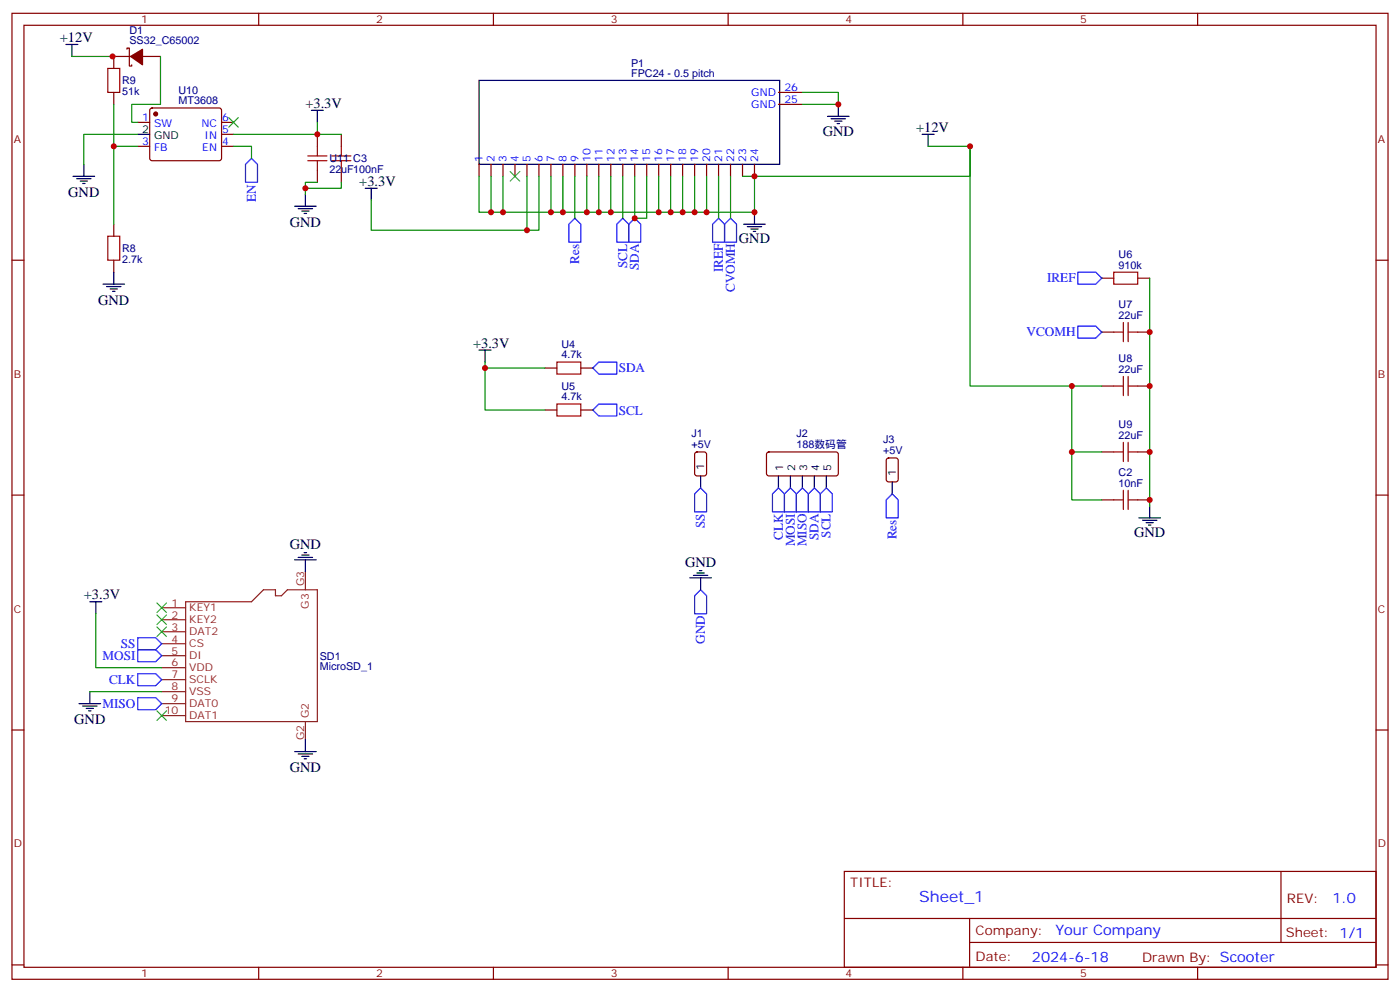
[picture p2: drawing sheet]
<svg xmlns="http://www.w3.org/2000/svg" width="412mm" height="292mm" viewBox="0 0 412 292" stroke-linecap="round" stroke-linejoin="round" font-family="sans-serif">
<g fill="none" stroke="#870000" stroke-width=".35">
<path d="M3.5 3.9h405.4v284.4h-405.4zM7.1 7.4h398.2v277.3h-398.2zM33.2 16.6h5.3M33.5 16.6v3.5M37.4 14.5v-.4h.7v5.3h.7v-.3M42 16.6h5.3M76.2 3.9v3.5M145.3 3.9v3.5M214.5 3.9v3.5M283.6 3.9v3.5M352.8 3.9v3.5M33.5 27.2v3.5"/>
<path d="M40.6 36h3.5M44.3 32l.5-.2h19.8l.5 .2 .2 .5-.1 14.4-.6 .4-20.1-.1-.4-.6v-14.1zM65.3 36h3.5M65.3 39.5h3.5M93.5 39.5v3.6M100.5 39.5v3.6M229.3 30.7h7.1M229.3 27.2h7.1M40.6 43.1h3.5M65.3 43.1h3.5M93.5 50.1v3.6M100.5 50.1v3.6"/>
<path d="M141.1 48.4v3.5M144.6 48.4v3.5M148.2 48.4v3.5M151.7 48.4v3.5M155.2 48.4v3.5M158.7 48.4v3.5M162.3 48.4v3.5M165.8 48.4v3.5M169.3 48.4v3.5M172.9 48.4v3.5M176.4 48.4v3.5M179.9 48.4v3.5"/>
<path d="M183.4 48.4v3.5M187 48.4v3.5M190.5 48.4v3.5M194 48.4v3.5M197.6 48.4v3.5M201.1 48.4v3.5M204.6 48.4v3.5M208.1 48.4v3.5M211.7 48.4v3.5M215.2 48.4v3.5M218.7 48.4v3.5M222.2 48.4v3.5"/>
<path d="M3.5 76.6h3.6M33.5 66v3.5M33.5 76.6v3.5M405.3 76.6h3.6M324.6 81.9h3.5M324.6 97.8h3.5M335.1 81.9h3.6M335.1 97.8h3.6M160.5 108.3h3.5M171.1 108.3h3.5M324.6 113.6h3.5M335.1 113.6h3.6"/>
<path d="M160.5 120.7h3.5M171.1 120.7h3.5M204.8 133.2l.5-.2h2.1l.7 .5v5.9l-.4 .6-2.4 .1-.6-.5-.1-5.9zM226 133.2l.5-.2 20 .1 .4 .6v6l-.7 .4-20-.1-.4-.6v-5.7zM261.3 135l.5-.2h2.1l.6 .4 .1 5.9-.5 .7-2.3 .1-.7-.5v-5.9zM324.6 133h3.5M335.1 133h3.6M3.5 145.7h3.6M324.6 147.1h3.5M335.1 147.1h3.6M405.3 145.7h3.6M3.5 214.9h3.6"/>
<path d="M405.3 214.9h3.6M248.7 256.5h156.6v28.2h-156.6zM377.3 256.5v20.9M248.7 270.4h156.5M285.6 277.4h119.6M285.6 270.4v14.1M3.5 284h3.6M76.2 284.7v3.6M145.3 284.7v3.6M214.5 284.7v3.6M283.6 284.7v3.6M352.8 284.7v3.6"/>
<path d="M405.3 284h3.6"/>
</g>
<g fill="none" stroke="#000" stroke-width=".35">
<path d="M19.4 13.1h3.5M21.2 13.1v3.5M40.6 39.5h3.5M91.7 32.5h3.5M93.5 32.5v3.5M141.1 23.7h88.6v24.7h-88.6zM243.8 34.3h6.3M244.8 35h4.3M245.9 35.7h2.1M246.6 36.4h.7M246.9 30.7v3.6M271.6 39.5h3.6"/>
<path d="M273.4 39.5v3.6M21.5 51.9h6.4M22.6 52.6h4.2M23.6 53.3h2.2M24.3 54h.7M24.7 48.4v3.5M90 57.2v3.5M107.6 55.4h3.5M109.4 55.4v3.5M86.8 60.7h6.3M87.8 61.4h4.3M88.9 62.1h2.1"/>
<path d="M89.6 62.8h.7M219.1 66h6.3M220.1 66.7h4.3M221.2 67.4h2.1M221.9 68.1h.7M222.2 62.5v3.5M30.3 83.6h6.4M31.4 84.3h4.2M32.5 85.1h2.1M33.2 85.8h.7M33.5 80.1v3.5M141.1 103h3.5"/>
<path d="M142.9 103v3.6M206.4 140.1v3.5M229.3 140.1v3.5M232.8 140.1v3.5M236.4 140.1v3.5M239.9 140.1v3.5M243.4 140.1v3.5M262.8 141.9v3.5M335.5 152.4h6.3M336.5 153.1h4.3M337.6 153.8h2.1M338.3 154.6h.7"/>
<path d="M338.7 148.9v3.5M26.5 177.1h3.5M28.2 177.1v3.6M86.8 164.8h6.3M87.8 164.1h4.3M88.9 163.4h2.1M89.6 162.7h.7M90 164.8v3.5M203.2 170.1h6.3M204.3 169.4h4.2M205.3 168.7h2.1M206 168h.7"/>
<path d="M206.4 170.1v3.5M23.3 207.1h6.3M24.3 207.8h4.3M25.4 208.5h2.1M26.1 209.2h.7M26.5 203.6v3.5M90 217.7v3.5M86.8 221.2h6.3M87.8 221.9h4.3M88.9 222.6h2.1M89.6 223.3h.7"/>
</g>
<g fill="none" stroke="#008700" stroke-width=".35">
<path d="M21.2 16.6h12.3M47.3 16.6v14.1h-8.5v5.3h1.8M33.5 30.7v12.4M40.6 39.5h-15.9v8.9M93.5 36v3.5h-24.7M93.5 39.5h7M236.4 27.2h10.5v3.5h-10.5M40.6 43.1h-7.1v22.9M68.8 43.1h5.3v3.5M93.5 53.7h-3.5v1.7M100.5 53.7v1.7h-10.5v1.8M141.1 51.9v10.6h3.5"/>
<path d="M144.6 51.9v10.6h3.6M148.2 51.9v10.6h14.1M155.2 51.9v15.9h-45.8v-8.9M158.7 51.9v15.9h-3.5M162.3 51.9v10.6h3.5M165.8 51.9v10.6h7.1M169.3 51.9v12.3M172.9 51.9v10.6h3.5M176.4 51.9v10.6h3.5M179.9 51.9v10.6h14.1M183.4 51.9v12.3M187 51.9v12.3h3.5v-12.3"/>
<path d="M194 51.9v10.6h3.6M197.6 51.9v10.6h3.5M201.1 51.9v10.6h3.5M204.6 51.9v10.6h3.5M208.1 51.9v10.6h14.1v-10.6M211.7 51.9v12.3M215.2 51.9v12.3M273.4 43.1h12.4v8.8h-67.1M285.8 43.1v70.5h38.8M338.7 81.9v67M142.9 106.6v1.7h17.6M142.9 108.3v12.4h17.6"/>
<path d="M315.7 113.6v19.4h8.9M315.7 133v14.1h8.9M28.2 180.7v15.8h19.4M26.5 203.6h21.1"/>
</g>
<path d="M67.4 34.6l2.8 2.8M70.2 34.6l-2.8 2.8M150.3 50.5l2.8 2.8M153.1 50.5l-2.8 2.8M46.2 177.5l2.8 2.8M49 177.5l-2.8 2.8M46.2 181l2.8 2.8M46.2 184.5l2.8 2.9M49 181l-2.8 2.8M49 184.5l-2.8 2.9M46.2 209.2l2.8 2.9M49 209.2l-2.8 2.9" fill="none" stroke="#3c3" stroke-width=".35"/>
<g fill="none" stroke="#00f" stroke-width=".35">
<path d="M74.1 46.6l1.7 1.8v5.3h-3.5v-5.3zM169.3 64.2l1.8 1.8v5.3h-3.5v-5.3zM183.4 64.2l1.8 1.8v5.3h-3.5v-5.3zM187 64.2l1.7 1.8v5.3h-3.5v-5.3zM211.7 64.2l1.7 1.8v5.3h-3.5v-5.3zM215.2 64.2l1.8 1.8v5.3h-3.6v-5.3zM317.5 80.1h5.3l1.8 1.8-1.8 1.7h-5.3zM317.5 96h5.3l1.8 1.8-1.8 1.7h-5.3zM174.6 108.3l1.8-1.7h5.3v3.5h-5.3zM174.6 120.7l1.8-1.8h5.3v3.5h-5.3zM206.4 143.6l1.7 1.8v5.3h-3.5v-5.3zM229.3 143.6l1.8 1.8v5.3h-3.6v-5.3z"/>
<path d="M232.8 143.6l1.8 1.8v5.3h-3.5v-5.3zM236.4 143.6l1.7 1.8v5.3h-3.5v-5.3zM239.9 143.6l1.8 1.8v5.3h-3.6v-5.3zM243.4 143.6l1.8 1.8v5.3h-3.5v-5.3zM262.8 145.4l1.8 1.7v5.3h-3.5v-5.3zM206.4 173.6l1.7 1.8v5.3h-3.5v-5.3zM40.6 198.3h5.3l1.7 1.8-1.7 1.7h-5.3zM40.6 191.2h5.3l1.7 1.8-1.7 1.8h-5.3zM40.6 187.7h5.3l1.7 1.8-1.7 1.7h-5.3zM40.6 205.4h5.3l1.7 1.7-1.7 1.8h-5.3z"/>
</g>
<g fill="none" stroke="#a10000" stroke-width=".35">
<path d="M31.7 20.1h3.6v7.1h-3.6zM90.7 47.3h5.6M90.7 45.9h5.6M93.5 43.1v2.8M93.5 47.3v2.8M97.7 47.3h5.7M97.7 45.9h5.7M100.5 43.1v2.8M100.5 47.3v2.8M31.7 69.5h3.6v7.1h-3.6zM328.1 80.1h7v3.5h-7zM328.1 97.8h2.8"/>
<path d="M330.9 94.9v5.7M332.3 97.8h2.8M332.3 94.9v5.7M164 106.6h7.1v3.5h-7.1zM164 118.9h7.1v3.5h-7.1zM328.1 113.6h2.8M330.9 110.8v5.7M332.3 110.8v5.7M332.3 113.6h2.8M328.1 133h2.8M330.9 130.2v5.7M332.3 130.2v5.7"/>
<path d="M332.3 133h2.8M328.1 147.1h2.8M330.9 144.3v5.7M332.3 144.3v5.7M332.3 147.1h2.8"/>
</g>
<g fill="none" stroke="#8c2424" stroke-width=".35">
<path d="M47.6 178.9h7.1M54.7 177.1h19.4l3.5-3.5h3.5v1.8h1.8l1.8-1.8h8.8v38.8h-38.8zM90 168.3v5.3M47.6 185.9h7.1M47.6 189.5h7.1M47.6 193h7.1M47.6 196.5h7.1M47.6 182.4h7.1M47.6 200.1h7.1M47.6 203.6h7.1M47.6 207.1h7.1M47.6 210.6h7.1"/>
<path d="M90 212.4v5.3"/>
</g>
<g fill="#870000" stroke="#870000" stroke-width=".35">
<path d="M38.5 16.6l3.5-2.1v4.6z"/>
<circle cx="45.9" cy="33.5" r=".53"/>
</g>
<g fill="#c00">
<circle cx="246.9" cy="30.7" r=".88"/>
<circle cx="222.3" cy="62.5" r=".88"/>
<circle cx="208.1" cy="62.5" r=".88"/>
<circle cx="204.6" cy="62.5" r=".88"/>
<circle cx="201.1" cy="62.5" r=".88"/>
<circle cx="197.6" cy="62.5" r=".88"/>
<circle cx="194" cy="62.5" r=".88"/>
<circle cx="179.9" cy="62.5" r=".88"/>
<circle cx="176.4" cy="62.5" r=".88"/>
<circle cx="172.9" cy="62.5" r=".88"/>
<circle cx="165.8" cy="62.5" r=".88"/>
<circle cx="162.3" cy="62.5" r=".88"/>
<circle cx="148.2" cy="62.5" r=".88"/>
<circle cx="144.6" cy="62.5" r=".88"/>
<circle cx="187" cy="64.2" r=".88"/>
<circle cx="155.2" cy="67.8" r=".88"/>
<circle cx="142.9" cy="108.3" r=".88"/>
<circle cx="338.7" cy="97.8" r=".88"/>
<circle cx="338.7" cy="113.6" r=".88"/>
<circle cx="338.7" cy="133" r=".88"/>
<circle cx="285.8" cy="43.1" r=".88"/>
<circle cx="315.7" cy="113.6" r=".88"/>
<circle cx="338.7" cy="147.1" r=".88"/>
<circle cx="315.7" cy="133" r=".88"/>
<circle cx="33.5" cy="43.1" r=".88"/>
<circle cx="33.2" cy="16.6" r=".88"/>
<circle cx="93.5" cy="39.5" r=".88"/>
<circle cx="90" cy="55.4" r=".88"/>
<circle cx="222.3" cy="51.9" r=".88"/>
</g>
<text font-size="4.6" fill="#00f" x="270.8" y="265.5">Sheet_1</text>
<g font-size="4.2">
<text x="17.6" y="12.4">+12V</text>
<text x="90" y="31.8">+3.3V</text>
<text x="242.4" y="39.9">GND</text>
<text x="269.9" y="38.8">+12V</text>
<text x="20.1" y="58">GND</text>
<text x="105.8" y="54.7">+3.3V</text>
<text x="85.4" y="66.8">GND</text>
<text x="217.7" y="71.6">GND</text>
<text x="28.9" y="89.7">GND</text>
<text x="139.3" y="102.3">+3.3V</text>
<text x="85.4" y="161.6">GND</text>
<text x="334.1" y="158.1">GND</text>
<text x="201.8" y="166.8">GND</text>
<text x="24.7" y="176.4">+3.3V</text>
<text x="21.9" y="213.2">GND</text>
<text x="85.4" y="227.3">GND</text>
</g>
<g font-size="4.2" fill="#00f">
<text x="392.5" y="265.8">1.0</text>
<text x="310.9" y="275.3">Your Company</text>
<text x="304" y="283.1">2024-6-18</text>
</g>
<g font-size="3.9" fill="#00f">
<text x="75.3" y="59.4" transform="rotate(-90 75.3 59.4)">EN</text>
<text x="170.6" y="77.6" transform="rotate(-90 170.6 77.6)">Res</text>
<text x="184.7" y="78.9" transform="rotate(-90 184.7 78.9)">SCL</text>
<text x="188.2" y="79.5" transform="rotate(-90 188.2 79.5)">SDA</text>
<text x="212.9" y="80.2" transform="rotate(-90 212.9 80.2)">IREF</text>
<text x="308.5" y="83.1">IREF</text>
<text x="216.4" y="86" transform="rotate(-90 216.4 86)">CVOMH</text>
<text x="302.4" y="99">VCOMH</text>
<text x="182.3" y="109.6">SDA</text>
<text x="182.3" y="122">SCL</text>
<text x="207.6" y="155.6" transform="rotate(-90 207.6 155.6)">SS</text>
<text x="230.6" y="158.9" transform="rotate(-90 230.6 158.9)">CLK</text>
<text x="234.1" y="160.8" transform="rotate(-90 234.1 160.8)">MOSI</text>
<text x="237.6" y="160.8" transform="rotate(-90 237.6 160.8)">MISO</text>
<text x="241.1" y="158.9" transform="rotate(-90 241.1 158.9)">SDA</text>
<text x="244.7" y="158.3" transform="rotate(-90 244.7 158.3)">SCL</text>
<text x="264.1" y="158.8" transform="rotate(-90 264.1 158.8)">Res</text>
<text x="35.6" y="190.7">SS</text>
<text x="207.6" y="189.5" transform="rotate(-90 207.6 189.5)">GND</text>
<text x="30.2" y="194.3">MOSI</text>
<text x="32.1" y="201.3">CLK</text>
<text x="30.2" y="208.4">MISO</text>
</g>
<g font-size="3.9" fill="#800">
<text x="250.5" y="261.1">TITLE:</text>
<text x="379.1" y="265.8">REV:</text>
<text x="287.4" y="275.3">Company:</text>
<text x="378.7" y="275.9">Sheet: 1/1</text>
<text x="287.4" y="283">Date:</text>
<text x="336.4" y="283.1">Drawn By: Scooter</text>
</g>
<g font-size="3.2" fill="#000080">
<text x="38.1" y="10">D1</text>
<text x="38.1" y="13.1">SS32_C65002</text>
<text x="185.9" y="22.6">FPC24 - 0.5 pitch</text>
<text x="185.9" y="19.6">P1</text>
<text x="36" y="28">51k</text>
<text x="36" y="24.8">R9</text>
<text x="52.6" y="27.7">U10</text>
<text x="52.6" y="30.7">MT3608</text>
<text x="97" y="47.8">U11 C3</text>
<text x="97" y="50.9">22uF100nF</text>
<text x="36" y="77.4">2.7k</text>
<text x="36" y="74.2">R8</text>
<text x="329.5" y="75.9">U6</text>
<text x="329.5" y="79.1">910k</text>
<text x="329.5" y="93.9">22uF</text>
<text x="329.5" y="90.7">U7</text>
<text x="165.4" y="105.5">4.7k</text>
<text x="165.4" y="102.5">U4</text>
<text x="329.5" y="106.6">U8</text>
<text x="329.5" y="109.7">22uF</text>
<text x="165.4" y="117.9">4.7k</text>
<text x="165.4" y="114.8">U5</text>
<text x="329.5" y="126">U9</text>
<text x="203.7" y="132">+5V</text>
<text x="203.7" y="128.8">J1</text>
<text x="234.6" y="132">188数码管</text>
<text x="234.6" y="128.8">J2</text>
<text x="260.2" y="130.5">J3</text>
<text x="329.5" y="129.2">22uF</text>
<text x="260.2" y="133.7">+5V</text>
<text x="329.5" y="143.3">10nF</text>
<text x="329.5" y="140.1">C2</text>
<text x="94.2" y="197.3">MicroSD_1</text>
<text x="94.2" y="194.3">SD1</text>
</g>
<g font-size="3.2" fill="#800">
<text x="41.6" y="6.9">1</text>
<text x="110.8" y="6.9">2</text>
<text x="179.9" y="6.9">3</text>
<text x="249.1" y="6.9">4</text>
<text x="318.2" y="6.9">5</text>
<text x="4.1" y="42">A</text>
<text x="405.9" y="42">A</text>
<text x="4.1" y="111.2">B</text>
<text x="405.9" y="111.2">B</text>
<text x="4.1" y="180.3">C</text>
<text x="405.9" y="180.3">C</text>
<text x="4.1" y="249.4">D</text>
<text x="405.9" y="249.4">D</text>
<text x="41.6" y="287.7">1</text>
<text x="110.8" y="287.7">2</text>
<text x="179.9" y="287.7">3</text>
<text x="249.1" y="287.7">4</text>
<text x="318.2" y="287.7">5</text>
</g>
<g font-size="3.2" fill="#00f">
<text x="221.3" y="28.3">GND</text>
<text x="231.1" y="26.8">26</text>
<text x="41.9" y="35.7">1</text>
<text x="65.4" y="35.7">6</text>
<text x="221.3" y="31.8">GND</text>
<text x="231.1" y="30.4">25</text>
<text x="45.4" y="37.4">SW</text>
<text x="59.4" y="37.4">NC</text>
<text x="60.3" y="41">IN</text>
<text x="65.4" y="39.2">5</text>
<text x="41.9" y="42.7">3</text>
<text x="45.4" y="44.5">FB</text>
<text x="59.6" y="44.5">EN</text>
<text x="65.4" y="42.7">4</text>
<text x="142.2" y="47.7" transform="rotate(-90 142.2 47.7)">1</text>
<text x="145.7" y="47.7" transform="rotate(-90 145.7 47.7)">2</text>
<text x="149.2" y="47.7" transform="rotate(-90 149.2 47.7)">3</text>
<text x="152.8" y="47.7" transform="rotate(-90 152.8 47.7)">4</text>
<text x="156.3" y="47.7" transform="rotate(-90 156.3 47.7)">5</text>
<text x="159.8" y="47.7" transform="rotate(-90 159.8 47.7)">6</text>
<text x="163.3" y="47.7" transform="rotate(-90 163.3 47.7)">7</text>
<text x="166.9" y="47.7" transform="rotate(-90 166.9 47.7)">8</text>
<text x="170.4" y="47.7" transform="rotate(-90 170.4 47.7)">9</text>
<text x="173.9" y="47.7" transform="rotate(-90 173.9 47.7)">10</text>
<text x="177.4" y="47.7" transform="rotate(-90 177.4 47.7)">11</text>
<text x="181" y="47.7" transform="rotate(-90 181 47.7)">12</text>
<text x="184.5" y="47.7" transform="rotate(-90 184.5 47.7)">13</text>
<text x="188" y="47.7" transform="rotate(-90 188 47.7)">14</text>
<text x="191.6" y="47.7" transform="rotate(-90 191.6 47.7)">15</text>
<text x="195.1" y="47.7" transform="rotate(-90 195.1 47.7)">16</text>
<text x="198.6" y="47.7" transform="rotate(-90 198.6 47.7)">17</text>
<text x="202.1" y="47.7" transform="rotate(-90 202.1 47.7)">18</text>
<text x="205.7" y="47.7" transform="rotate(-90 205.7 47.7)">19</text>
<text x="209.2" y="47.7" transform="rotate(-90 209.2 47.7)">20</text>
<text x="212.7" y="47.7" transform="rotate(-90 212.7 47.7)">21</text>
<text x="216.3" y="47.7" transform="rotate(-90 216.3 47.7)">22</text>
<text x="219.8" y="47.7" transform="rotate(-90 219.8 47.7)">23</text>
<text x="223.3" y="47.7" transform="rotate(-90 223.3 47.7)">24</text>
</g>
<g font-size="3.2">
<text x="41.9" y="39.2">2</text>
<text x="45.4" y="41">GND</text>
<text x="207.4" y="138.3" transform="rotate(-90 207.4 138.3)">1</text>
<text x="230.7" y="138.8" transform="rotate(-90 230.7 138.8)">1</text>
<text x="234.2" y="138.8" transform="rotate(-90 234.2 138.8)">2</text>
<text x="237.8" y="138.8" transform="rotate(-90 237.8 138.8)">3</text>
<text x="241.3" y="138.8" transform="rotate(-90 241.3 138.8)">4</text>
<text x="244.8" y="138.8" transform="rotate(-90 244.8 138.8)">5</text>
<text x="263.9" y="140.1" transform="rotate(-90 263.9 140.1)">1</text>
</g>
<g font-size="3.2" fill="#8d2323">
<text x="89.6" y="172.5" transform="rotate(-90 89.6 172.5)">G3</text>
<text x="50.5" y="178.5">1</text>
<text x="55.7" y="180">KEY1</text>
<text x="91" y="179.1" transform="rotate(-90 91 179.1)">G3</text>
<text x="50.5" y="185.6">3</text>
<text x="50.5" y="182.1">2</text>
<text x="55.7" y="183.5">KEY2</text>
<text x="50.5" y="189.1">4</text>
<text x="55.7" y="187">DAT2</text>
<text x="55.7" y="190.5">CS</text>
<text x="50.5" y="192.7">5</text>
<text x="50.5" y="196.2">6</text>
<text x="55.7" y="194.1">DI</text>
<text x="55.7" y="197.6">VDD</text>
<text x="50.5" y="199.7">7</text>
<text x="50.5" y="203.2">8</text>
<text x="55.7" y="201.1">SCLK</text>
<text x="50.5" y="206.8">9</text>
<text x="55.7" y="204.6">VSS</text>
<text x="55.7" y="208.2">DAT0</text>
<text x="48.5" y="210.3">10</text>
<text x="55.7" y="211.7">DAT1</text>
<text x="91" y="211.3" transform="rotate(-90 91 211.3)">G2</text>
<text x="89.6" y="217.9" transform="rotate(-90 89.6 217.9)">G2</text>
</g>
</svg>
